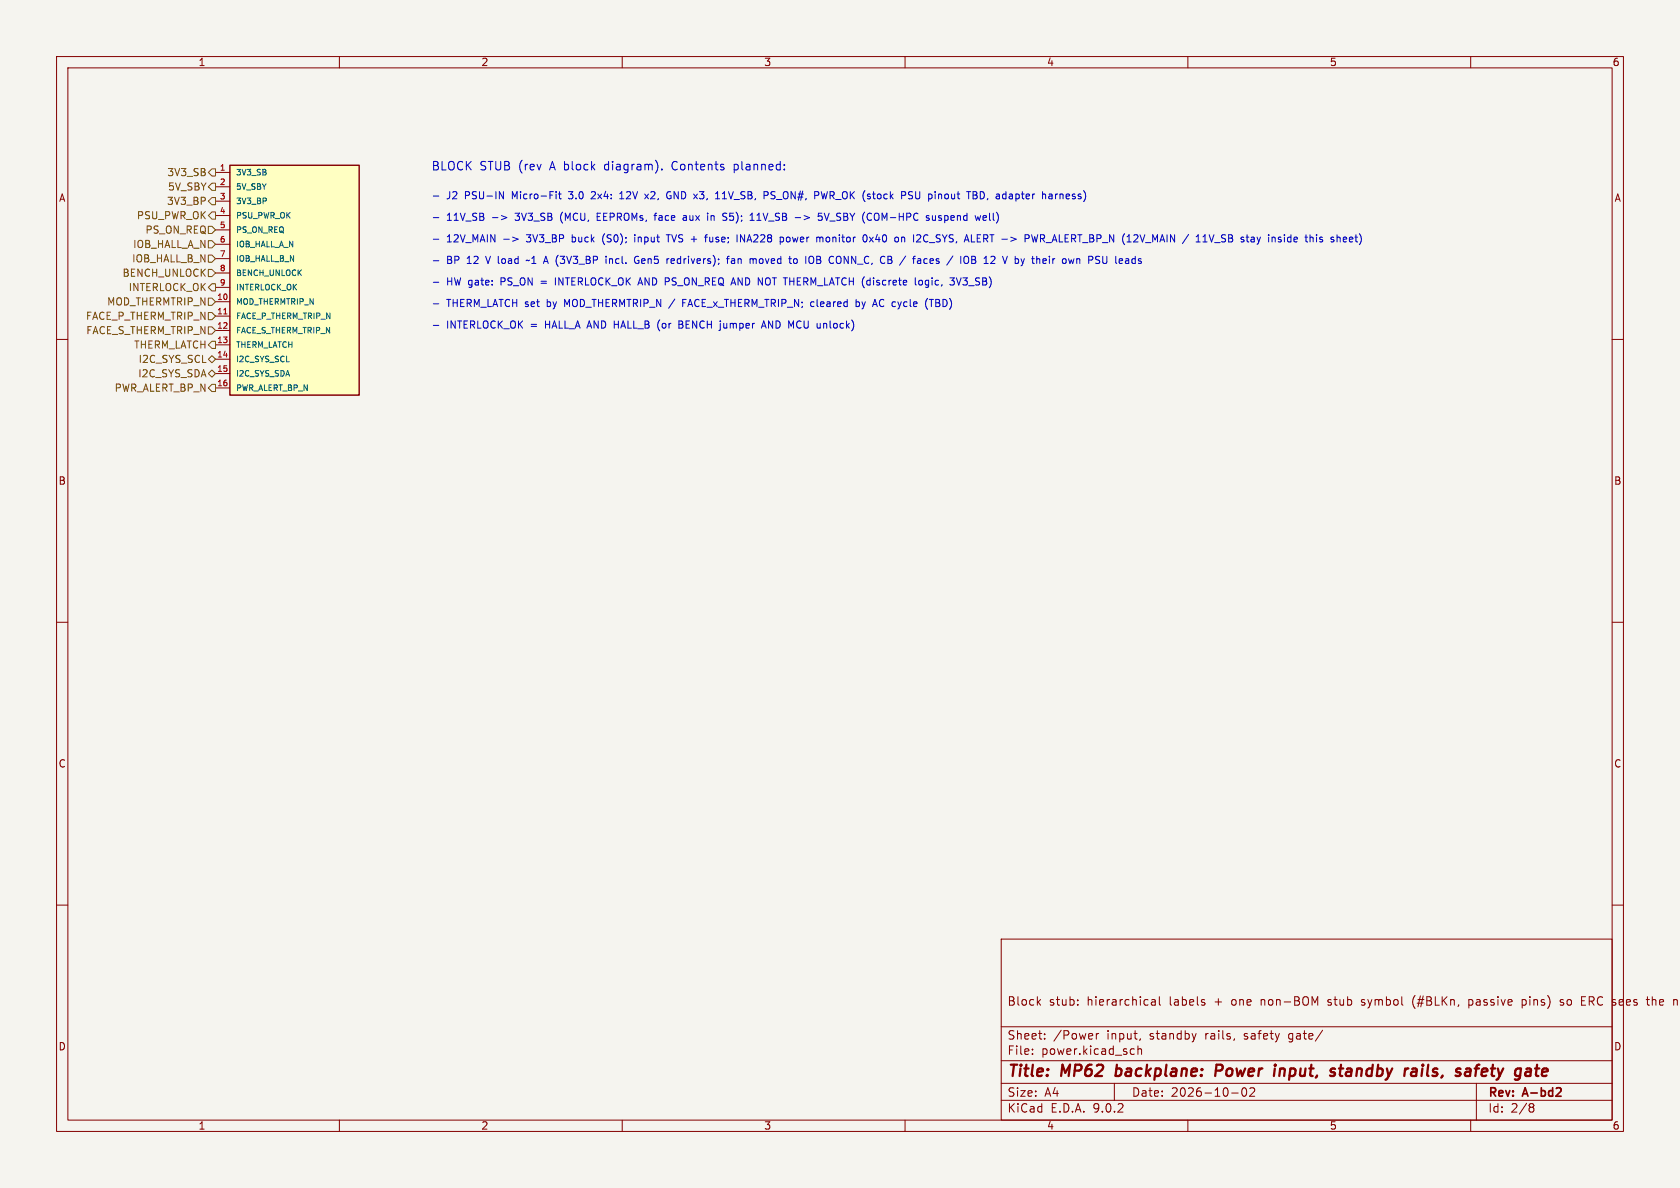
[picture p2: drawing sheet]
<svg xmlns="http://www.w3.org/2000/svg" width="297mm" height="210mm" viewBox="0 0 297 210" stroke-linecap="round" stroke-linejoin="round" font-family="sans-serif">
<path d="M0 0h297v210h-297z" fill="#f5f4ef" stroke="#f5f4ef" stroke-width=".18"/>
<g fill="none" stroke="#840000" stroke-width=".18">
<path d="M10 10h277v190h-277zM12 12h273v186h-273zM60 10v2M110 10v2M160 10v2M210 10v2M260 10v2M10 60h2M285 60h2M10 110h2M285 110h2M10 160h2"/>
<path d="M177 166h108v32h-108zM183.5 177.1l.5 .6M184 176.7l-.6 .6M190.5 177.6v.1M190.5 176.8v.1M203.6 176.8h.6v.9M204.2 177.1h-.5a.29 .29 0 0 0-.2 .3 .29 .29 0 0 0 .2 .3l.5-.1M205 176.2v1.3l.2 .2M213 177.3v.3M234.7 177.6l.2 .1M234.8 176.8v.3M240.7 177.6l.4 .1"/>
<path d="M240.9 176.7l-.2 .2 .2 .3M250.2 176a1.72 1.72 0 0 0 0 2.3M259.7 176.8h.5M259.7 177.6h.5M259.7 176.7v1.5M269.1 176.8l.4-.1 .3 .3M269.1 176.7v1.5M269.8 177.4l-.3 .3-.4-.1M276.4 176.8l-.4-.1-.2 .2 .1 .2 .5 .2v.3h-.6M279.6 177.7h.7M279.6 176.2h.7M285 160h2"/>
<path d="M292.1 176.2v1.5M292.5 176.7l-.4 .1M60 198v2M110 198v2M160 198v2M177 194.5h108M177 191.5h108M177 187.5h108M177 181.5h108M182.5 186.3v.1M182.5 185.5v.1M184.7 183.6v.1"/>
<path d="M184.7 182.8v.1M193.8 182.7v1M194.2 182.7l-.2 .1-.2 .2M197 191.5v3M200.1 185.4l.4 .1M200.5 186.3l-.4 .1M201.2 185.5l.2-.1 .3 .1 .1 .9M201.2 184.9v1.5M201.6 183.6l-.1 .3M210 198v2M211.5 182.7l-.4 1M217.7 193.2h1.2"/>
<path d="M219.7 192.4l.2-.1a.81 .81 0 0 1 .6 .6 .81 .81 0 0 1-.3 .8l-.2 .1a.81 .81 0 0 1-.3-1.4zM221 192.4l.5-.1 .2 .1 .1 .3-.9 1.1h.9M233.8 182.1l-1.3 2M260 198v2M261 191.5v6.5M270.6 195.1l.4 .1 .2 .2-.3 .3M270.6 195.7h.3M270.9 195.7l.2 .2 .1 .4-.2 .2-.4 .1"/>
</g>
<path d="M275.1 193.8h.9M275.9 192.4v.5" fill="none" stroke="#840000" stroke-width=".3"/>
<g fill="none" stroke="#840000" stroke-width=".4">
<path d="M197.2 190.1l.2 .1M197.5 188.2l-.3 2M215.8 188.2h-.7l-.3 2M215.9 189.2l-1 .1M226.3 188.9l-.1 1.3M226.9 188.9l-.6 .2M236.7 188.9h.8M237.1 188.2l-.2 1.7v.2l.4 .1M250.2 188.9l.3 .3-.2 1M250.5 189.4h-.2M251.4 188.3l.2-.1-.1 .2zM251.5 188.9l-.2 1.3"/>
<path d="M251.6 188.3l-.1 .1M259.4 188.9l.5 .1v1.2M259.9 190.1l-.2 .1M260 189.4h-.7M260.7 188.9h.8M261.6 188.2l-.4 .1-.2 .2-.2 1.7M271.4 188.9h.7M271.7 188.2l-.2 1.7 .1 .2 .4 .1M272.8 189l-.2 .9 .2 .3M273.6 189.4l-1 .1"/>
</g>
<path d="M40.6 29.2h22.9v40.7h-22.9z" fill="#ffffc2"/>
<path d="M40.6 29.2h22.9v40.7h-22.9z" fill="none" stroke="#840000" stroke-width=".25"/>
<g fill="none" stroke="#840000" stroke-width=".18">
<path d="M38.1 30.5h2.5M38.1 33h2.5M38.1 35.6h2.5M38.1 38.1h2.5M38.1 40.6h2.5M38.1 43.2h2.5M38.1 45.7h2.5M38.1 48.3h2.5M38.1 50.8h2.5M38.1 53.3h2.5M38.1 55.9h2.5M38.1 58.4h2.5"/>
<path d="M38.1 61h2.5M38.1 63.5h2.5M38.1 66h2.5M38.1 68.6h2.5"/>
</g>
<path d="M39.6 55.5h.5" fill="none" stroke="#a90000" stroke-width=".18"/>
<g fill="none" stroke="#725600" stroke-width=".18">
<path d="M37.5 32.4h.6v1.3h-.6l-.7-.7zM37.5 37.5h.6v1.2h-.6l-.7-.6zM37.5 34.9h.6v1.3h-.6l-.7-.6zM37.5 29.8h.6v1.3h-.6l-.7-.6zM36.8 57.8h.7l.6 .6-.6 .7h-.7zM36.8 55.2h.7l.6 .7-.6 .6h-.7zM36.8 52.7h.7l.6 .6-.6 .7h-.7zM36.8 47.6h.7l.6 .7-.6 .6h-.7zM36.8 45.1h.7l.6 .6-.6 .7h-.7zM36.8 42.5h.7l.6 .7-.6 .6h-.7zM36.8 40h.7l.6 .6-.6 .7h-.7zM37.5 50.2h.6v1.2h-.6l-.7-.6z"/>
<path d="M36.8 66l.7-.6 .6 .6-.6 .7zM37.5 67.9h.6v1.3h-.6l-.7-.6zM37.5 62.9l.6 .6-.6 .6-.7-.6zM37.5 60.3h.6v1.3h-.6l-.7-.6z"/>
</g>
<g fill="none" stroke="#0000c2" stroke-width=".18">
<path d="M76.6 34.7h1M76.6 38.5h1M87.1 38.5h.9M88.3 33.9l.7 1.2v-1.2M88.6 38.1l1 .4-1 .3M98.3 33.9v.1M98.3 34.3v.8M98.7 34.3h.5M98.9 33.9v1.1l.3 .1M104.7 33.9l-.2 .1M105.2 34.4l-.7 .7h.8M105.6 38.3h.4"/>
<path d="M106.2 37.7h-.6v1.3h.6M109.6 35.1h.7M109.6 34.2l.3-.3v1.2M114 34.3l.6 .8M114.6 34.3l-.6 .8M115.6 38.1h.5M116.1 37.7l-.3 .2v1.1M117 29.9v.1M117.9 34.8l.4 .3 .3-.1M118.4 34.6h.2M118.6 33.9h-.5l-.2 .3M120.8 38.2h.5"/>
<path d="M121.4 38.4l-.5 .1-.1 .2 .1 .3 .5-.1M125.7 38.1v.9M125.9 38.1l-.2 .1M126.5 35.1h.7M127.7 35.1h.7M127.8 34.2h-.1M128 38.3l.4 .1 .1 .3-.3 .3h-.3M128 37.7h.5M129.8 29v1.5M129.8 30h.1M129.9 29l-.1 .1M132.6 39h.7"/>
<path d="M132.8 37.9l.2-.2v1.3M133.8 39h.7M133.9 38h-.1M135.6 33.9l.2 .2-.1 .3-.1 .1M136.3 35.1h.2M136.5 33.9l-.2 .2 .2 .4M140.6 38.5h1M145.2 33.9l.3 1.2 .2-.9M145.3 37.7h-.6l-.1 .6 .2-.1h.4l.2 .2-.1 .4-.2 .2-.5-.2M145.7 37.7l.4 1.3 .5-1.3M154 37.7l.1 .1M154.1 38.8l-.1 .1"/>
<path d="M161.3 33.9h-.5l-.1 .1v.4l.5 .2 .1 .3-.2 .2h-.5M164.8 38.1l.1 .8 .3 .1 .2-.2M165.4 38.1v.9M166.4 34.4l-.3-.1-.2 .1M172 33.9l.6 .1 .1 .2-.2 .3M172 34.5h.5M172.5 34.5l.3 .2-.1 .3-.7 .1M173.6 33.9h-.3v1.2h.3M173.8 38.5l.6-.1-.1-.2-.3-.1-.2 .2v.6h.5M178.4 35l.2 .1h.3M178.8 34.3l-.4 .1M178.9 34.7h-.3l-.2 .1"/>
<path d="M185.6 34.3h.2l.2 .2v.6M186 34.6l-.4 .1M186 35.1h-.4M186.6 34.3v.8M187 34.3l-.4 .2M76.6 42.3h1M76.6 46.1h1M76.6 49.9h1M76.6 53.7h1M76.6 57.5h1M89.1 42.3h.9M90.6 41.9l1 .4-1 .3"/>
<path d="M93 46.1l.2-.1 .2 .1M96.2 46.2h.6M96.5 45.3l-.4 1.3M98.2 49.1v1.3M106.7 41.7l-.2 .5 .2 .7M107.1 45.3v.1M107.1 45.7v.9M107.7 45.7v.9M107.9 45.7l-.2 .2M112.2 41.5v.1M112.2 41.9v.9M112.9 45.4a.59 .59 0 0 0-.7 .5 .59 .59 0 0 0 .7 .6v-.5h-.2"/>
<path d="M112.9 50h.6M113.2 49.1l-.4 1.3M116.3 57.9l.3 .6M116.6 56.6l-.3 .5M117.8 41.5h.7M118.1 41.5v1.3M119.1 45.7h-.3l-.2 .2 .1 .6 .4 .1M119.2 46l-.6 .2M120 57.3h.4M120.4 57.3l.2 .1M120.6 56.8l-.6-.1v1.3l.6-.1M120.6 57.3h-.2"/>
<path d="M120.7 53.5h.4M121.3 52.9h-.6v1.3M124.6 41.9h.4M124.9 41.5h.1M125.5 41.9v.7l.1 .2M128.4 45.7h.5M128.9 45.3l-.3 .2v1.1M129.3 45.8l.4-.1 .2 .2M129.9 46l-.4 .1-.2 .2 .2 .3 .4-.1M130.9 42.8v-1.3l.7 1.3M133.3 45.7l.4 .2v.7M134.6 58l.4-1.3 .4 1.3"/>
<path d="M134.7 57.6h.6M138.3 41.9l.2 .3v.3l-.2 .3M139.3 41.9l-.3 .3v.3l.3 .3M140.4 45.8l.3-.1 .2 .3v.5l-.2 .1-.3-.1M143.5 53.3l.4 .1M143.9 54.1l-.4 .1M144.4 45.9h.4M144.8 45.3h-.4v1.3h.5M145.1 41.9l.4 .2v.7M148.4 45.3l.1 .1a.81 .81 0 0 1-.1 1.2M151.4 53.4l.3-.1 .3 .3-.2 .5h-.4M151.4 52.9v1.3"/>
<path d="M152.9 41.5a.68 .68 0 0 1 .4 .6 .68 .68 0 0 1-.4 .7M153.7 41.9l.7 .9M154.4 41.9l-.7 .9M154.7 52.9l.4 1.3M159.4 42l.2-.1 .3 .1v.8M159.4 41.9v.9M161.3 45.7h.5M161.7 45.3l-.2 .2M161.8 49.1v1.1l.2 .2M162.5 49.6l.3-.1 .3 .3v.3l-.3 .3-.3-.1-.1-.2zM163.4 46.5l.2 .1 .3-.1M163.8 41.5a.64 .64 0 0 0-.5 .6 .64 .64 0 0 0 .5 .7"/>
<path d="M163.9 45.8l-.3-.1-.2 .2M163.9 54.6l.1 .1M164 52.7l-.1 .1M164.3 52.9h.7M164.7 52.9v1.3M167.9 49.1h.8l-.4 .5 .3 .1 .1 .4-.2 .3h-.4M169.1 49.1l.4 1.3 .4-1.3M169.9 45.3v1.3M171.8 45.3l.6 .1 .1 .3-.3 .2M171.8 45.9h.4M172.2 45.9l.3 .3v.3l-.7 .1M172.8 42.1h.4"/>
<path d="M173.4 41.5h-.6v1.3h.6M177.2 45.3l.5 1.3M180.5 45.7l.3 .9M180.8 46.6l-.3 .4M181.1 45.7l-.3 .9M182.4 41.5l.3 1.3 .2-.9 .3 .9 .3-1.3M183.9 42.2h.5M184.4 41.5h-.5v1.3M186.5 45.7l-.3 .2M201.4 46.2h.3l.1 .2-.2 .2h-.2M201.4 45.7l.3 .1M211.5 42.8h.7"/>
<path d="M211.5 41.9l.3-.4v1.3M213.8 41.5l.4 1.3 .4-1.3M214.7 42.9h1M222.2 41.9l.3 .9M222.5 42.8l-.1 .3M222.8 41.9l-.3 .9M228.1 41.9l-.4 .1-.1 .2 .1 .4 .4 .2M233.7 42.3l.1 .2-.1 .3M233.7 41.9l.1 .1M238.6 42l.4-.1 .2 .3-.6 .1M238.6 42.7h.5"/>
</g>
<g font-size="2.8" fill="#840000">
<text x="178" y="190.9">Title:</text>
<text x="187.7" y="190.9">MP62</text>
<text x="198.1" y="190.9">backplane:</text>
<text x="216.5" y="190.9">Power</text>
<text x="227.7" y="190.9">input,</text>
<text x="238.5" y="190.9">standby</text>
<text x="252.3" y="190.9">rails,</text>
<text x="262.3" y="190.9">safety</text>
<text x="273.5" y="190.9">gate</text>
</g>
<g font-size="2.1" fill="#0000c2">
<text x="76.2" y="30.2">BLOCK</text>
<text x="84.8" y="30.2">STUB (rev</text>
<text x="97.4" y="30.2">A block</text>
<text x="107.3" y="30.2">diagram).</text>
<text x="119.4" y="30.2">Contents</text>
<text x="130.4" y="30.2">planned:</text>
</g>
<g font-size="2.1" fill="#840000">
<text x="178" y="178">Block</text>
<text x="185.4" y="178">stub:</text>
<text x="192.2" y="178">hierarchical</text>
<text x="206.9" y="178">labels</text>
<text x="215" y="178">+</text>
<text x="218.1" y="178">one</text>
<text x="223.4" y="178">non-BOM</text>
<text x="235.5" y="178">stub</text>
<text x="241.5" y="178">symbol</text>
<text x="250.7" y="178">(#BLKn,</text>
<text x="260.8" y="178">passive</text>
<text x="270.4" y="178">pins)</text>
<text x="277.3" y="178">so</text>
<text x="281.2" y="178">ERC</text>
<text x="286.8" y="178">sees</text>
<text x="293.1" y="178">the</text>
<text x="178" y="184">Sheet:</text>
<text x="186.2" y="184">/Power</text>
<text x="195.7" y="184">input,</text>
<text x="203.4" y="184">standby</text>
<text x="213.3" y="184">rails,</text>
<text x="220.4" y="184">safety</text>
<text x="228.4" y="184">gate/</text>
<text x="178" y="186.7">File:</text>
<text x="184.1" y="186.7">power.kicad_sch</text>
<text x="178" y="196.9">KiCad</text>
<text x="178" y="194.1">Size:</text>
<text x="184.7" y="194.1">A4</text>
<text x="185.7" y="196.9">E.D.A.</text>
<text x="193.3" y="196.9">9.0.2</text>
<text x="200" y="194.1">Date:</text>
<text x="207" y="194.1">2026-10-02</text>
<text x="263" y="194.3">Rev:</text>
<text x="263" y="196.9">Id:</text>
<text x="267.1" y="196.9">2/8</text>
<text x="269.4" y="194.3">A-bd2</text>
</g>
<g font-size="1.8" fill="#840000">
<text x="35" y="11.9">1</text>
<text x="85" y="11.9">2</text>
<text x="135" y="11.9">3</text>
<text x="185" y="11.9">4</text>
<text x="235" y="11.9">5</text>
<text x="285" y="11.9">6</text>
<text x="10.3" y="35.9">A</text>
<text x="285.3" y="35.9">A</text>
<text x="10.3" y="85.9">B</text>
<text x="285.3" y="85.9">B</text>
<text x="10.3" y="135.9">C</text>
<text x="285.3" y="135.9">C</text>
<text x="10.3" y="185.9">D</text>
<text x="285.3" y="185.9">D</text>
<text x="35" y="199.9">1</text>
<text x="85" y="199.9">2</text>
<text x="135" y="199.9">3</text>
<text x="185" y="199.9">4</text>
<text x="235" y="199.9">5</text>
<text x="285" y="199.9">6</text>
</g>
<g font-size="1.8" fill="#725600">
<text x="29.5" y="31.3">3V3_SB</text>
<text x="29.6" y="33.9">5V_SBY</text>
<text x="24.1" y="39">PSU_PWR_OK</text>
<text x="25.6" y="41.5">PS_ON_REQ</text>
<text x="29.4" y="36.4">3V3_BP</text>
<text x="23.3" y="46.6">IOB_HALL_B_N</text>
<text x="23.4" y="44">IOB_HALL_A_N</text>
<text x="21.6" y="49.1">BENCH_UNLOCK</text>
<text x="22.6" y="51.7">INTERLOCK_OK</text>
<text x="15.1" y="56.7">FACE_P_THERM_TRIP_N</text>
<text x="15.1" y="59.3">FACE_S_THERM_TRIP_N</text>
<text x="18.8" y="54.2">MOD_THERMTRIP_N</text>
<text x="23.6" y="61.8">THERM_LATCH</text>
<text x="24.4" y="64.4">I2C_SYS_SCL</text>
<text x="20.2" y="69.4">PWR_ALERT_BP_N</text>
<text x="24.3" y="66.9">I2C_SYS_SDA</text>
</g>
<g font-size="1.8" fill="#0000c2">
<text x="78.9" y="35.3">J2</text>
<text x="82.3" y="35.3">PSU-IN</text>
<text x="90.8" y="35.3">Micro-Fit</text>
<text x="101" y="35.3">3.0</text>
<text x="105.2" y="35.3">2x4:</text>
<text x="110.4" y="35.3">12V</text>
<text x="115.1" y="35.3">x2,</text>
<text x="119.1" y="35.3">GND x3,</text>
<text x="128.2" y="35.3">11V_SB,</text>
<text x="136.9" y="35.3">PS_ON#,</text>
<text x="146.1" y="35.3">PWR_OK (stock</text>
<text x="161.8" y="35.3">PSU</text>
<text x="166.8" y="35.3">pinout</text>
<text x="173.9" y="35.3">TBD,</text>
<text x="179.2" y="35.3">adapter</text>
<text x="187.6" y="35.3">harness)</text>
<text x="78.9" y="39.1">11V_SB</text>
<text x="91.4" y="39.1">3V3_SB</text>
<text x="99.5" y="39.1">(MCU,</text>
<text x="106.2" y="39.1">EEPROMs,</text>
<text x="116.6" y="39.1">face</text>
<text x="121.8" y="39.1">aux</text>
<text x="126.3" y="39.1">in</text>
<text x="129.3" y="39.1">S5);</text>
<text x="134.3" y="39.1">11V_SB</text>
<text x="142.4" y="39.1">-&gt;</text>
<text x="146.7" y="39.1">5V_SBY</text>
<text x="154.7" y="39.1">(COM-HPC</text>
<text x="166.3" y="39.1">suspend</text>
<text x="175.2" y="39.1">well)</text>
<text x="78.9" y="42.9">12V_MAIN</text>
<text x="78.9" y="46.7">BP</text>
<text x="82.7" y="46.7">12</text>
<text x="86.2" y="46.7">V load</text>
<text x="93.4" y="42.9">3V3_BP</text>
<text x="93.8" y="46.7">~1</text>
<text x="97.1" y="46.7">A (3V3_BP</text>
<text x="101.6" y="42.9">buck</text>
<text x="107.2" y="42.9">(S0);</text>
<text x="108.4" y="46.7">incl.</text>
<text x="113" y="42.9">input</text>
<text x="113.6" y="46.7">Gen5</text>
<text x="119" y="42.9">TVS +</text>
<text x="119.5" y="46.7">redrivers);</text>
<text x="126.2" y="42.9">fuse;</text>
<text x="130.4" y="46.7">fan</text>
<text x="131.9" y="42.9">INA228</text>
<text x="134.6" y="46.7">moved</text>
<text x="139.8" y="42.9">power</text>
<text x="141.9" y="46.7">to</text>
<text x="144.9" y="46.7">IOB</text>
<text x="146.4" y="42.9">monitor</text>
<text x="149.3" y="46.7">CONN_C,</text>
<text x="154.9" y="42.9">0x40</text>
<text x="158.6" y="46.7">CB</text>
<text x="160.7" y="42.9">on</text>
<text x="162.3" y="46.7">/</text>
<text x="164.2" y="42.9">I2C_SYS,</text>
<text x="164.8" y="46.7">faces</text>
<text x="171" y="46.7">/</text>
<text x="173.5" y="42.9">ALERT -&gt;</text>
<text x="173.5" y="46.7">IOB</text>
<text x="177.9" y="46.7">12</text>
<text x="181.5" y="46.7">V by</text>
<text x="184.5" y="42.9">PWR_ALERT_BP_N (12V_MAIN</text>
<text x="187" y="46.7">their</text>
<text x="192.6" y="46.7">own</text>
<text x="197.4" y="46.7">PSU</text>
<text x="212.9" y="42.9">/</text>
<text x="215.4" y="42.9">11V_SB</text>
<text x="223.5" y="42.9">stay</text>
<text x="228.6" y="42.9">inside</text>
<text x="235.4" y="42.9">this</text>
<text x="240" y="42.9">sheet)</text>
<text x="78.9" y="50.6">HW gate:</text>
<text x="88.8" y="50.6">PS_ON</text>
<text x="96.1" y="50.6">=</text>
<text x="98.8" y="50.6">INTERLOCK_OK</text>
<text x="113.8" y="50.6">AND PS_ON_REQ AND NOT THERM_LATCH (discrete</text>
<text x="163.8" y="50.6">logic,</text>
<text x="170.3" y="50.6">3V3_SB)</text>
<text x="78.9" y="54.4">THERM_LATCH set</text>
<text x="78.9" y="58.2">INTERLOCK_OK</text>
<text x="93.9" y="58.2">=</text>
<text x="96.6" y="58.2">HALL_A AND HALL_B</text>
<text x="96.9" y="54.4">by</text>
<text x="100.2" y="54.4">MOD_THERMTRIP_N /</text>
<text x="117.1" y="58.2">(or</text>
<text x="121" y="58.2">BENCH</text>
<text x="121.5" y="54.4">FACE_x_THERM_TRIP_N;</text>
<text x="128.6" y="58.2">jumper</text>
<text x="136.2" y="58.2">AND MCU unlock)</text>
<text x="144.4" y="54.4">cleared</text>
<text x="152.6" y="54.4">by</text>
<text x="155.9" y="54.4">AC cycle</text>
<text x="165.5" y="54.4">(TBD)</text>
</g>
<g font-size="1.4" fill="#a90000">
<text x="38.8" y="30.2">1</text>
<text x="38.8" y="32.8">2</text>
<text x="38.8" y="35.3">3</text>
<text x="38.8" y="37.8">4</text>
<text x="38.8" y="40.4">5</text>
<text x="38.8" y="42.9">6</text>
<text x="38.8" y="45.5">7</text>
<text x="38.3" y="53.1">10</text>
<text x="38.8" y="48">8</text>
<text x="38.8" y="50.5">9</text>
<text x="38.3" y="55.6">11</text>
<text x="38.3" y="58.2">12</text>
<text x="38.3" y="60.7">13</text>
<text x="38.3" y="63.2">14</text>
<text x="38.3" y="65.8">15</text>
<text x="38.3" y="68.3">16</text>
</g>
<g font-size="1.4" fill="#006464">
<text x="41.7" y="31.2">3V3_SB</text>
<text x="41.7" y="33.7">5V_SBY</text>
<text x="41.7" y="36.3">3V3_BP</text>
<text x="41.7" y="38.8">PSU_PWR_OK</text>
<text x="41.7" y="41.4">PS_ON_REQ</text>
<text x="41.7" y="43.9">IOB_HALL_A_N</text>
<text x="41.7" y="46.4">IOB_HALL_B_N</text>
<text x="41.7" y="49">BENCH_UNLOCK</text>
<text x="41.7" y="51.5">INTERLOCK_OK</text>
<text x="41.7" y="54.1">MOD_THERMTRIP_N</text>
<text x="41.7" y="56.6">FACE_P_THERM_TRIP_N</text>
<text x="41.7" y="59.1">FACE_S_THERM_TRIP_N</text>
<text x="41.7" y="61.7">THERM_LATCH</text>
<text x="41.7" y="64.2">I2C_SYS_SCL</text>
<text x="41.7" y="66.8">I2C_SYS_SDA</text>
<text x="41.7" y="69.3">PWR_ALERT_BP_N</text>
</g>
</svg>
